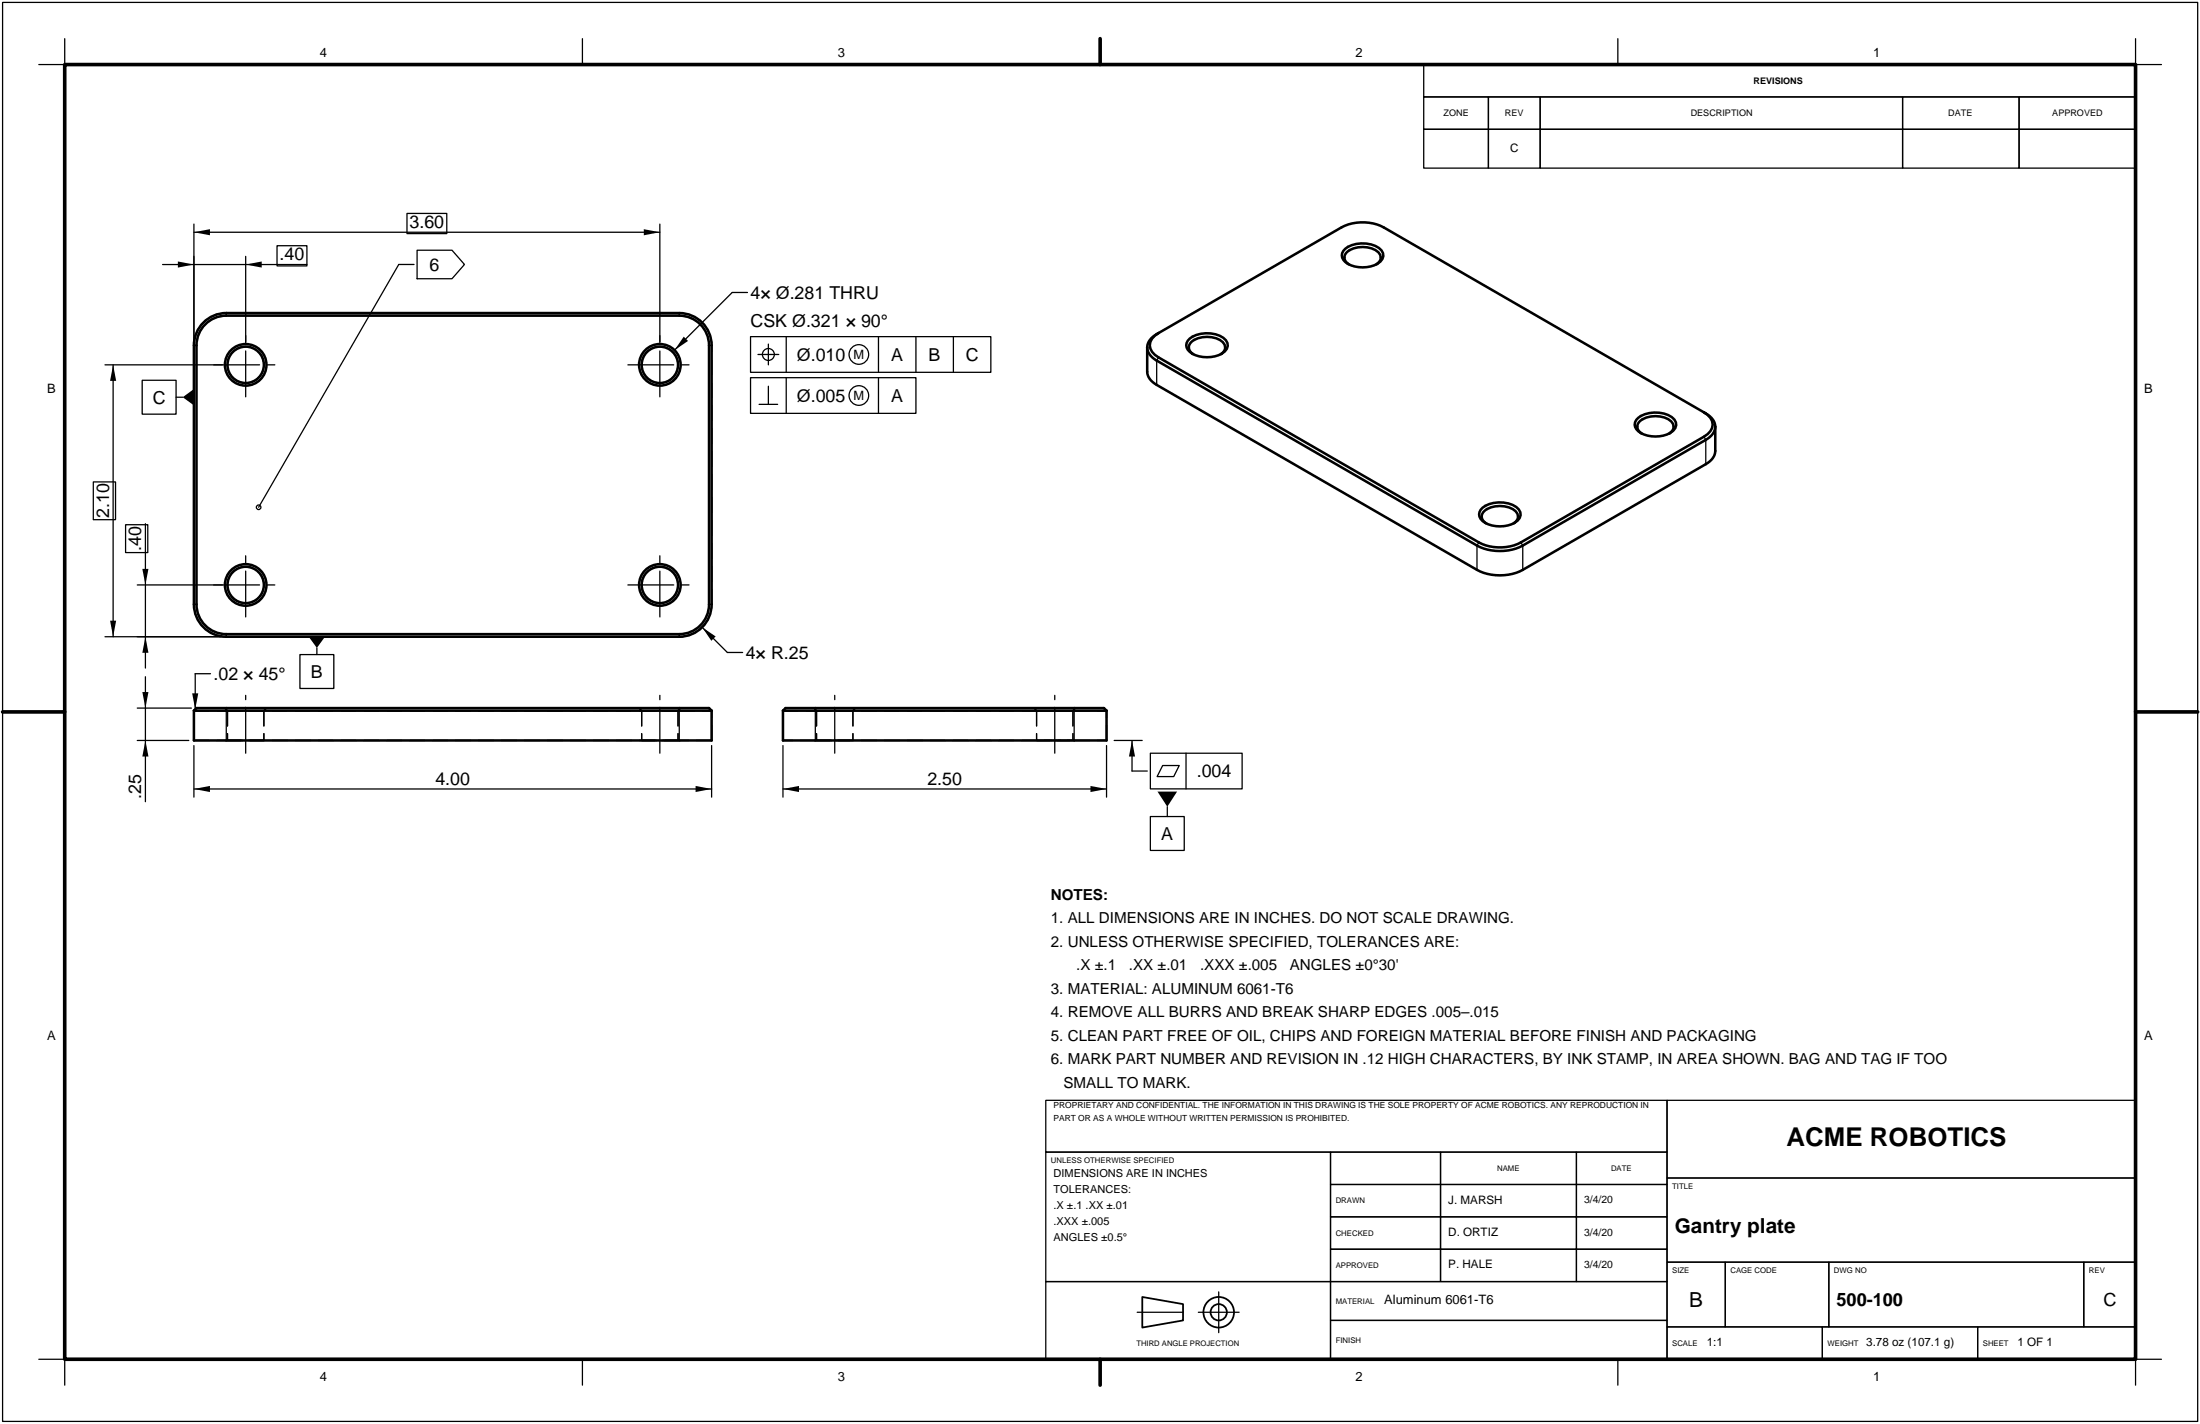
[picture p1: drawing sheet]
<svg xmlns="http://www.w3.org/2000/svg" width="432mm" height="279mm" viewBox="0 0 432 279" stroke-linecap="round" stroke-linejoin="round" font-family="sans-serif">
<g fill="none" stroke="#000" stroke-width=".25" stroke-dasharray="3 1.5">
<path d="M44.4 61.4a6.4 6.4 0 0 0-6.3 6.4M44.4 61.4h88.9M139.7 67.8a6.4 6.4 0 0 0-6.4-6.4M38.1 118.6v-50.8M38.1 118.6a6.4 6.4 0 0 0 6.3 6.3M139.7 118.6v-50.8M38.1 139.4l.5-.5M38.1 139.4h6.3M38.6 138.9h5.8M44.1 138.9h8.2M44.1 138.9l.6 .5M44.4 138.9h88.9"/>
<path d="M44.4 139.4h88.9M44.4 124.9h88.9M44.7 139.4v5.9M44.7 139.4h7.1M51.8 139.4h-7.1M51.8 139.4v5.9M51.8 139.4l.5-.5M52.3 138.9h-8.2M125.4 138.9h8.2M125.4 138.9l.5 .5M125.9 139.4v5.9M125.9 139.4h7.2"/>
<path d="M133.1 139.4h-7.2M133.1 139.4v5.9M133.1 139.4l.5-.5M133.3 138.9h5.9M133.3 139.4h6.4M133.3 124.9a6.4 6.4 0 0 0 6.4-6.3M133.6 138.9h-8.2M139.7 139.4l-.5-.5M153.7 139.4h6.3M153.7 139.4l.5-.5M154.2 138.9h5.8M159.8 138.9h4"/>
<path d="M160 139.4h50.8M160 138.9h50.8M160.3 139.4h3.5M160.3 139.4v5.9M160.3 139.4l-.5-.5M163.8 138.9h4.1M163.8 139.4h3.6M167.4 139.4h-7.1M167.4 139.4v5.9M167.4 139.4l.5-.5M167.9 138.9h-8.1M202.9 138.9h4.1"/>
<path d="M203.5 139.4h3.5M203.5 139.4v5.9M203.5 139.4l-.6-.5M207 138.9h4.1M207 139.4h3.6M210.6 139.4h-7.1M210.6 139.4v5.9M210.6 139.4l.5-.5M210.8 139.4h6.4M210.8 138.9h5.9M211.1 138.9h-8.2M217.2 139.4l-.5-.5"/>
<path d="M38.1 145.3v-5.9M38.1 145.3h6.3M44.4 145.3h88.9M44.7 145.3h7.1M51.8 145.3h-7.1M125.9 145.3h7.2M133.1 145.3h-7.2M139.7 145.3h-6.4M139.7 145.3v-5.9M153.7 145.3v-5.9M160 145.3h50.8M160 145.3h-6.3"/>
<path d="M160.3 145.3h3.5M163.8 145.3h3.6M167.4 145.3h-7.1M203.5 145.3h3.5M207 145.3h3.6M210.6 145.3h-7.1M210.8 145.3h6.4M217.2 145.3v-5.9"/>
<circle cx="48.2" cy="71.6" r="3.6"/>
<circle cx="129.5" cy="71.6" r="3.6"/>
<circle cx="48.2" cy="114.8" r="3.6"/>
<circle cx="129.5" cy="114.8" r="3.6"/>
</g>
<g fill="none" stroke="#000" stroke-width=".25">
<path d="M.5 .5h430.8v278.4h-430.8zM12.7 7.6v5.1h-5.1M114.3 7.6v5.1M215.9 7.6v5.1M279.4 12.7h139.8v6.3h-139.8zM279.4 19h12.7v6.4h-12.7zM292.1 19h10.2v6.4h-10.2zM302.3 19h71.1v6.4h-71.1zM317.5 7.6v5.1M373.4 19h22.9v6.4h-22.9zM396.3 19h22.9v6.4h-22.9zM419.2 7.6v5.1h5"/>
<path d="M279.4 25.4h12.7v7.6h-12.7zM292.1 25.4h10.2v7.6h-10.2zM302.3 25.4h71.1v7.6h-71.1zM373.4 25.4h22.9v7.6h-22.9zM396.3 25.4h22.9v7.6h-22.9zM31.9 51.9h28.3M38.1 44v22.8M38.1 45.6h91.4M48.2 50.3v16.7M54.4 48.2h5.8v4h-5.8zM79.9 41.9h7.8v3.9h-7.8zM81.3 51.9h-3l-27.5 47.6"/>
<path d="M81.9 49.1h6.8l2.5 2.8-2.5 2.8h-6.8zM129.5 44v23M146.7 57.4h-3l-11.3 11.3M20.6 71.6h23.1M22.2 71.6v53.3M27.9 74.6h6.7v6.7h-6.7zM34.6 77.9h1.3M38.1 67.8h.5M44.4 61.4v.5M133.3 61.4v.5M139.2 67.8h.5M147.3 66.1h47.2v7h-47.2z"/>
<path d="M147.3 74.1h32.5v7h-32.5zM148.8 69.6h4.1M149 79.3h3.6M150.8 67.5v4.1M150.8 75.8v3.5M154.3 66.1v7M154.3 74.1v7M172.4 66.1v7M172.4 74.1v7M179.8 66.1v7M187.1 66.1v7M227.4 70.1l-.4 .6v4.8"/>
<path d="M18.3 94.6h4.4v7.4h-4.4zM334.4 85.7l.4 .6v4.8M24.6 103h4.4v5.4h-4.4zM26.9 114.8h16.8M28.5 102.8v28.3M38.1 118.6h.5M139.2 118.6h.5M290.3 106.4l-.4 .6v4.8M298.5 106.4l.4 .6v4.8M7.6 139.7h5.1M20.6 124.9h22.8M26.9 138.9h10.7"/>
<path d="M28.5 132.8v24.5M41.3 132.2h-3v7M44.4 124.4v.5M44.4 138.9v6.4M58.9 128.4h6.6v6.7h-6.6zM62.2 127.1v1.3M133.3 124.4v.5M133.3 138.9v6.4M137.8 123.1l5 4.9h3M160 138.9v6.4M210.8 138.9v6.4M419.2 139.7h5"/>
<path d="M26.9 145.3h10.2M38.1 146.3v10.1M38.1 154.8h101.6M139.7 146.3v10.1M153.7 154.8h63.5M153.7 146.3v10.1M217.2 146.3v10.1M218.7 145.3h5.5M222.2 145.3v6h3M225.8 147.8h18v7h-18zM228.2 150.2h3.3l-1.1 2.2h-3.3zM229.1 158.3v1.9"/>
<path d="M232.8 147.8v7M225.8 160.2h6.6v6.7h-6.6zM205.3 215.9h121.9v10.2h-121.9zM327.2 215.9h92v15.2h-92zM205.3 226.1h55.8v25.4h-55.8zM261.1 226.1h21.6v6.3h-21.6zM261.1 232.4h21.6v6.4h-21.6zM261.1 238.8h21.6v6.3h-21.6zM282.7 226.1h26.7v6.3h-26.7zM282.7 232.4h26.7v6.4h-26.7zM282.7 238.8h26.7v6.3h-26.7zM309.4 226.1h17.8v6.3h-17.8z"/>
<path d="M309.4 232.4h17.8v6.4h-17.8zM309.4 238.8h17.8v6.3h-17.8zM327.2 231.1h92v16.5h-92zM205.3 251.5h55.8v15.2h-55.8zM261.1 245.1h21.6v6.4h-21.6zM261.1 251.5h66.1v7.6h-66.1zM261.1 259.1h66.1v7.6h-66.1zM282.7 245.1h26.7v6.4h-26.7zM309.4 245.1h17.8v6.4h-17.8zM327.2 247.6h11.4v12.7h-11.4zM338.6 247.6h20.3v12.7h-20.3zM358.9 247.6h50.1v12.7h-50.1z"/>
<path d="M409 247.6h10.2v12.7h-10.2zM7.6 266.7h5.1v5.1M114.3 266.7v5.1M215.9 266.7v5.1M317.5 266.7v5.1M327.2 260.3h30.5v6.4h-30.5zM357.7 260.3h30.5v6.4h-30.5zM388.2 260.3h31v6.4h-31zM424.2 266.7h-5v5.1"/>
<circle cx="150.8" cy="69.6" r="1.17"/>
<circle cx="168.6" cy="77.6" r="1.93"/>
<circle cx="168.6" cy="69.6" r="1.93"/>
<circle cx="50.8" cy="99.5" r=".45"/>
</g>
<g fill="none" stroke="#000" stroke-width=".5">
<path d="M264.1 48.8a5.8 5.8 0 0 1 7.1 .3 1.68 1.68 0 0 1-.9 2.7 5.8 5.8 0 0 1-6.6-.8 1.54 1.54 0 0 1 .4-2.2zM264.7 51.9a1.51 1.51 0 0 1-.8-1.5 1.51 1.51 0 0 1 1-1.3 5.3 5.3 0 0 1 5.6 .4 1.47 1.47 0 0 1-.4 2.4M39.9 63.3a6.3 6.3 0 0 1 4.5-1.9h88.9a6.4 6.4 0 0 1 6.4 6.4v50.8a6.4 6.4 0 0 1-6.4 6.3h-88.9a6.4 6.4 0 0 1-6.3-6.3v-50.8a6.3 6.3 0 0 1 1.8-4.5zM40.3 63.6a5.8 5.8 0 0 1 4.1-1.7h88.9a5.8 5.8 0 0 1 5.9 5.9v50.8a5.8 5.8 0 0 1-5.9 5.8h-88.9a5.8 5.8 0 0 1-5.8-5.8v-50.8a5.8 5.8 0 0 1 1.7-4.2zM225.2 68.2a3.2 3.2 0 0 0 1.8 2.5l62.9 36.3a9.9 9.9 0 0 0 9 0l35.9-20.7a3.2 3.2 0 0 0 1.9-2.6M225.2 68.2v4.7a3.2 3.2 0 0 0 1.8 2.6l62.9 36.3a9.9 9.9 0 0 0 9 0l35.9-20.7a3.2 3.2 0 0 0 1.9-2.6v-4.8M227.4 65.4a3.5 3.5 0 0 0-2.2 2.8M227.4 65.4a2.52 2.52 0 0 0-1.7 2.3 2.52 2.52 0 0 0 1.7 2.4l62.9 36.3a9.1 9.1 0 0 0 8.2 0l35.9-20.7a2.52 2.52 0 0 0 1.8-2.4 2.52 2.52 0 0 0-1.8-2.4M227.4 65.4l35.9-20.8a9.1 9.1 0 0 1 8.3 0l62.8 36.3M233.5 66.4a5.8 5.8 0 0 1 7.1 .4 1.67 1.67 0 0 1-.8 2.6 5.8 5.8 0 0 1-6.7-.8 1.54 1.54 0 0 1 .4-2.2zM234.2 69.5a1.51 1.51 0 0 1-.9-1.5 1.51 1.51 0 0 1 1.1-1.3 5.3 5.3 0 0 1 5.6 .4 1.47 1.47 0 0 1-.4 2.4M291 99.6a5.8 5.8 0 0 1 7.1 .4 1.67 1.67 0 0 1-.8 2.6 5.8 5.8 0 0 1-6.7-.8 1.54 1.54 0 0 1 .4-2.2z"/>
<path d="M321.5 82a5.8 5.8 0 0 1 7.1 .3 1.67 1.67 0 0 1-.8 2.7 5.8 5.8 0 0 1-6.6-.8 1.54 1.54 0 0 1 .3-2.2zM322.2 85.1a1.51 1.51 0 0 1-.8-1.5 1.51 1.51 0 0 1 1-1.3 5.3 5.3 0 0 1 5.6 .4 1.47 1.47 0 0 1-.4 2.4M334.4 80.9a3.5 3.5 0 0 1 2.3 2.8M291.7 102.7a1.51 1.51 0 0 1-.9-1.5 1.51 1.51 0 0 1 1.1-1.3 5.3 5.3 0 0 1 5.6 .4 1.47 1.47 0 0 1-.4 2.4M38.1 139.4h101.6M38.1 139.4v5.9h101.6v-5.9M38.1 139.4a1.26 1.26 0 0 1 1.5-.5h98.6a1.26 1.26 0 0 1 1.5 .5M153.7 139.4v5.9h63.5v-5.9M153.7 139.4a1.26 1.26 0 0 1 1.5-.5h60.5a1.26 1.26 0 0 1 1.5 .5M153.7 139.4h63.5"/>
<circle cx="48.2" cy="71.6" r="3.6"/>
<circle cx="48.2" cy="71.6" r="4.1"/>
<circle cx="129.5" cy="71.6" r="3.6"/>
<circle cx="129.5" cy="71.6" r="4.1"/>
<circle cx="48.2" cy="114.8" r="3.6"/>
<circle cx="48.2" cy="114.8" r="4.1"/>
<circle cx="129.5" cy="114.8" r="3.6"/>
<circle cx="129.5" cy="114.8" r="4.1"/>
</g>
<g fill="none" stroke="#000" stroke-width=".25" stroke-dasharray="9 1.5 1.5 1.5">
<path d="M41.9 71.6h12.6M48.2 77.9v-12.6M123.2 71.6h12.6M129.5 77.9v-12.6M41.9 114.8h12.6M123.2 114.8h12.6M48.2 121v-12.5M129.5 121v-12.5M48.2 147.8v-11.4M129.5 147.8v-11.4M163.8 147.8v-11.4M207 147.8v-11.4"/>
<path d="M223.2 257.5h10M235.2 257.5h8M239.2 261.5v-8"/>
</g>
<g fill="#000">
<path d="M34.9 51.3l3.2 .6-3.2 .6zM38.1 45.6l3.1-.6v1.2zM48.2 51.9l3.2-.6v1.2zM126.4 45l3.1 .6-3.1 .6zM22.2 71.6l.6 3.1h-1.2zM35.9 77.9l2.2-1.6v3.2zM134.2 66.1l.8 .8-2.6 1.8zM27.9 111.6h1.2l-.6 3.2zM21.6 121.8h1.2l-.6 3.1zM27.9 135.8h1.2l-.6 3.1zM28.5 124.9l.6 3.2h-1.2zM37.7 136h1.2l-.6 3.2z"/>
<path d="M60.6 124.9h3.2l-1.6 2.2zM137.8 123.1l2.7 1.8-.9 .8zM28.5 145.3l.6 3.1h-1.2zM38.1 154.8l3.1-.6v1.2zM136.5 154.2l3.2 .6-3.2 .6zM153.7 154.8l3.1-.6v1.2zM214 154.2l3.2 .6-3.2 .6zM222.2 145.3l.6 3.1h-1.2zM227.2 155.3h3.8l-1.9 3z"/>
</g>
<path d="M12.7 12.7h406.5v254h-406.5zM215.9 7.6v5.1M.5 139.7h12.2M419.2 139.7h12.1M215.9 266.7v5.1" fill="none" stroke="#000" stroke-width=".71"/>
<g fill="none" stroke="#000" stroke-width=".35">
<path d="M224.2 254.5l8 1.4v3.2l-8 1.4z"/>
<circle cx="239.2" cy="257.5" r="3"/>
<circle cx="239.2" cy="257.5" r="1.6"/>
</g>
<text font-size="5.1" x="350.6" y="224.8">ACME ROBOTICS</text>
<g font-size="4.1">
<text x="328.7" y="241.8">Gantry plate</text>
<text x="331.5" y="256.5">B</text>
</g>
<g font-size="3.6">
<text x="360.5" y="256.3">500-100</text>
<text x="412.8" y="256.3">C</text>
</g>
<g font-size="3.5">
<text x="80.4" y="44.8">3.60</text>
<text x="54.9" y="51.1">.40</text>
<text x="84.3" y="53.2">6</text>
<text x="147.3" y="58.6">4× Ø.281 THRU</text>
<text x="147.3" y="64.1">CSK Ø.321 × 90°</text>
<text x="156.4" y="70.8">Ø.010</text>
<text x="174.9" y="70.8">A</text>
<text x="182.2" y="70.8">B</text>
<text x="189.6" y="70.8">C</text>
<text x="30" y="79.2">C</text>
<text x="156.4" y="78.9">Ø.005</text>
<text x="174.9" y="78.9">A</text>
<text x="21.4" y="101.7" transform="rotate(-90 21.4 101.7)">2.10</text>
<text x="27.7" y="108.1" transform="rotate(-90 27.7 108.1)">.40</text>
<text x="146.4" y="129.3">4× R.25</text>
<text x="41.9" y="133.4">.02 × 45°</text>
<text x="61" y="133">B</text>
<text x="85.5" y="154">4.00</text>
<text x="182" y="154">2.50</text>
<text x="234.9" y="152.5">.004</text>
<text x="27.7" y="156.8" transform="rotate(-90 27.7 156.8)">.25</text>
<text x="227.9" y="164.8">A</text>
</g>
<g font-size="3">
<text x="206.3" y="176.5">NOTES:</text>
<text x="206.3" y="185.7">2. UNLESS OTHERWISE SPECIFIED, TOLERANCES ARE:</text>
<text x="206.3" y="181.1">1. ALL DIMENSIONS ARE IN INCHES. DO NOT SCALE DRAWING.</text>
<text x="211.2" y="190.3">.X ±.1</text>
<text x="221.6" y="190.3">.XX ±.01</text>
<text x="235.5" y="190.3">.XXX ±.005</text>
<text x="253.2" y="190.3">ANGLES ±0°30'</text>
<text x="206.3" y="194.9">3. MATERIAL: ALUMINUM 6061-T6</text>
<text x="206.3" y="199.6">4. REMOVE ALL BURRS AND BREAK SHARP EDGES .005–.015</text>
<text x="206.3" y="208.8">6. MARK PART NUMBER AND REVISION IN .12 HIGH CHARACTERS, BY INK STAMP, IN AREA SHOWN. BAG AND TAG IF TOO</text>
<text x="206.3" y="204.2">5. CLEAN PART FREE OF OIL, CHIPS AND FOREIGN MATERIAL BEFORE FINISH AND PACKAGING</text>
<text x="208.7" y="213.4">SMALL TO MARK.</text>
</g>
<g font-size="2.5">
<text x="62.8" y="11.1">4</text>
<text x="164.4" y="11.1">3</text>
<text x="266" y="11.1">2</text>
<text x="367.6" y="11.1">1</text>
<text x="167.5" y="70.5">M</text>
<text x="9.3" y="77.1">B</text>
<text x="420.8" y="77.1">B</text>
<text x="167.5" y="78.5">M</text>
<text x="9.3" y="204.1">A</text>
<text x="420.8" y="204.1">A</text>
<text x="271.7" y="255.9">Aluminum 6061-T6</text>
<text x="62.8" y="271">4</text>
<text x="164.4" y="271">3</text>
<text x="266" y="271">2</text>
<text x="367.6" y="271">1</text>
</g>
<g font-size="2.3">
<text x="296.4" y="29.8">C</text>
<text x="284.3" y="236.2">J. MARSH</text>
<text x="284.3" y="242.5">D. ORTIZ</text>
<text x="284.3" y="248.9">P. HALE</text>
<text x="335" y="264.1">1:1</text>
<text x="366.3" y="264.1">3.78 oz (107.1 g)</text>
<text x="396" y="264.1">1 OF 1</text>
</g>
<g font-size="2.2">
<text x="206.8" y="230.9">DIMENSIONS ARE IN INCHES</text>
<text x="206.8" y="234">TOLERANCES:</text>
<text x="206.8" y="237.2">.X ±.1 .XX ±.01</text>
<text x="206.8" y="240.3">.XXX ±.005</text>
<text x="206.8" y="243.4">ANGLES ±0.5°</text>
</g>
<g font-size="2">
<text x="310.9" y="236.1">3/4/20</text>
<text x="310.9" y="242.5">3/4/20</text>
<text x="310.9" y="248.8">3/4/20</text>
</g>
<g font-size="1.8">
<text x="344.2" y="16.5">REVISIONS</text>
<text x="283.3" y="22.8">ZONE</text>
<text x="295.4" y="22.8">REV</text>
<text x="331.8" y="22.8">DESCRIPTION</text>
<text x="382.4" y="22.8">DATE</text>
<text x="402.8" y="22.8">APPROVED</text>
</g>
<g font-size="1.7">
<text x="206.8" y="217.5">PROPRIETARY AND CONFIDENTIAL. THE INFORMATION IN THIS DRAWING IS THE SOLE PROPERTY OF ACME ROBOTICS. ANY REPRODUCTION IN</text>
<text x="206.8" y="219.9">PART OR AS A WHOLE WITHOUT WRITTEN PERMISSION IS PROHIBITED.</text>
</g>
<g font-size="1.5">
<text x="206.3" y="228.2">UNLESS OTHERWISE SPECIFIED</text>
<text x="293.9" y="229.8">NAME</text>
<text x="316.2" y="229.8">DATE</text>
<text x="328.2" y="233.3">TITLE</text>
<text x="262.2" y="236.1">DRAWN</text>
<text x="262.2" y="242.5">CHECKED</text>
<text x="262.2" y="248.8">APPROVED</text>
<text x="328.2" y="249.8">SIZE</text>
<text x="339.6" y="249.8">CAGE CODE</text>
<text x="360" y="249.8">DWG NO</text>
<text x="410" y="249.8">REV</text>
<text x="262.2" y="255.8">MATERIAL</text>
<text x="262.2" y="263.4">FINISH</text>
<text x="223.1" y="264.1">THIRD ANGLE PROJECTION</text>
<text x="328.2" y="264.1">SCALE</text>
<text x="358.7" y="264.1">WEIGHT</text>
<text x="389.2" y="264.1">SHEET</text>
</g>
</svg>
